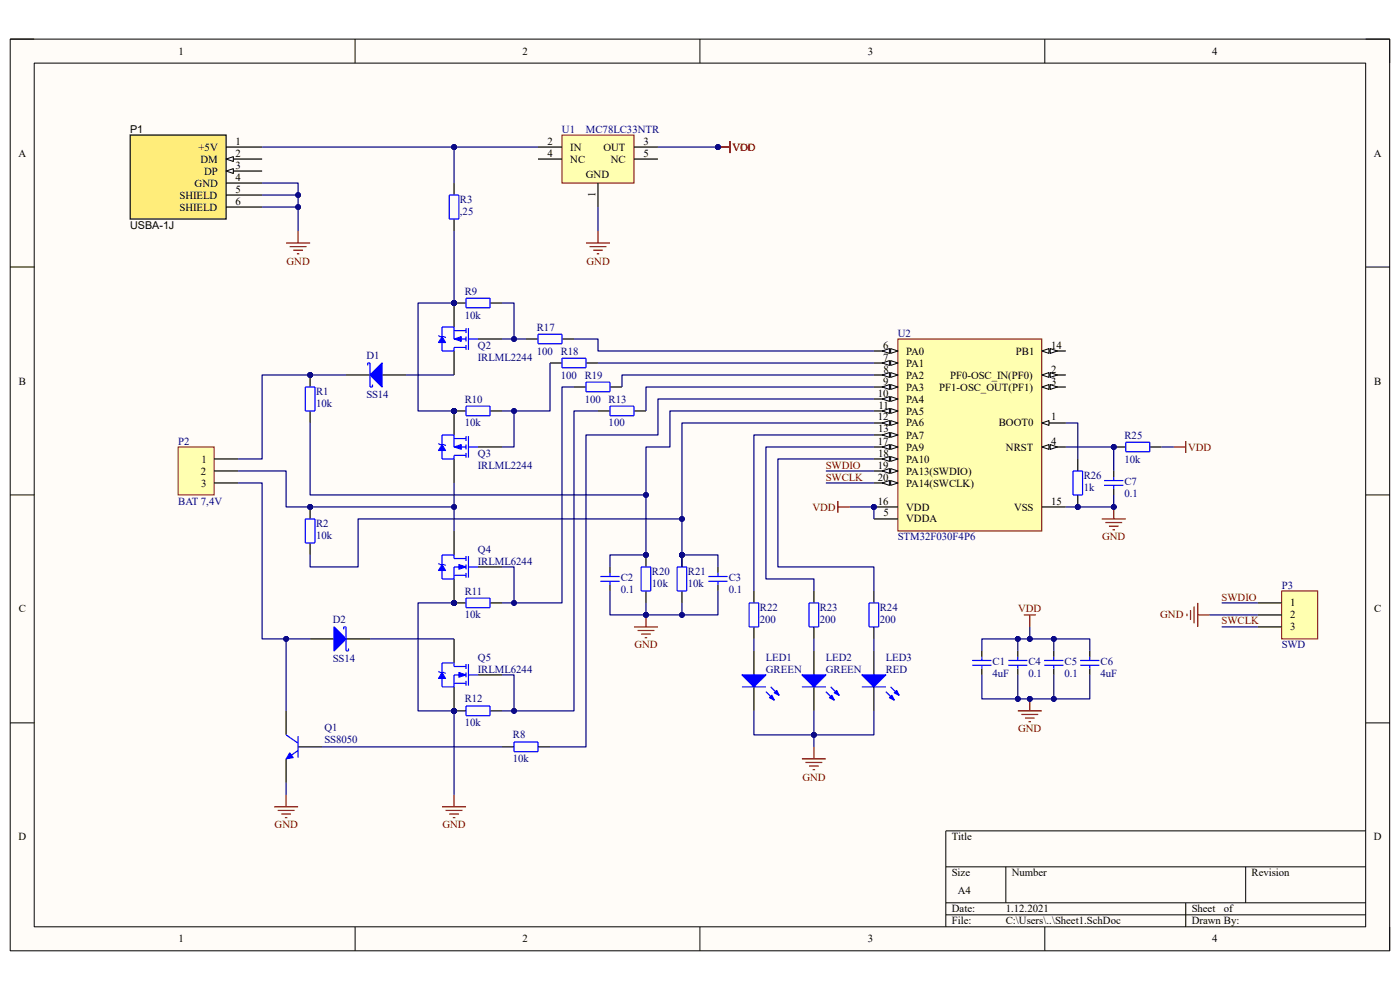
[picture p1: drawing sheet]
<svg xmlns="http://www.w3.org/2000/svg" width="297mm" height="210mm" viewBox="0 0 297 210" stroke-linecap="round" stroke-linejoin="round" font-family="sans-serif">
<path d="M2.2 8.3h292.6v193.4h-292.6z" fill-rule="evenodd" fill="#fffcf8"/>
<path d="M2.2 8.3h292.6v193.4h-292.6z" fill="none" stroke="#000" stroke-width=".21"/>
<path d="M7.3 13.4h282.4v183.2h-282.4z" fill-rule="evenodd" fill="#fffcf8"/>
<g fill="none" stroke="#000" stroke-width=".21">
<path d="M2.2 8.3h5.1M7.3 13.4h282.4v183.2h-282.4zM75.3 8.3v5.1M148.5 8.3v5.1M221.6 8.3v5.1M289.7 8.3h5.1v5.1M2.2 56.6h5.1M289.7 56.6h5.1M2.2 105h5.1M289.7 105h5.1M2.2 153.3h5.1M289.7 153.3h5.1"/>
<path d="M289.7 176.2h-89.1v20.4M75.3 196.6v5.1M148.5 196.6v5.1M200.6 183.9h89.1M200.6 191.5h89.1M200.6 194.1h89.1M213.4 183.9v7.6M221.6 196.6v5.1M251.5 191.5v5.1M264.3 183.9v7.6M294.8 196.6v5.1"/>
</g>
<circle cx="185.4" cy="107.5" r=".51" fill="#000080"/>
<circle cx="185.4" cy="107.5" r=".51" fill="none" stroke="#000080" stroke-width=".21"/>
<path d="M190.5 71.9h30.5v40.7h-30.5z" fill-rule="evenodd" fill="#ffffb0"/>
<path d="M190.5 71.9h30.5v40.7h-30.5z" fill="none" stroke="#800000" stroke-width=".21"/>
<path d="M221 89.7h5.1" fill="none" stroke="#000" stroke-width=".25"/>
<path d="M221 89.7l1.5-.5v1z" fill="#f8fcff"/>
<path d="M221 89.7l1.5-.5v1z" fill="none" stroke="#000" stroke-width=".21"/>
<path d="M221 94.8h5.1" fill="none" stroke="#000" stroke-width=".25"/>
<path d="M221 94.8l1.5-.5v1z" fill="#f8fcff"/>
<path d="M221 94.8l1.5-.5v1z" fill="none" stroke="#000" stroke-width=".21"/>
<path d="M222.8 94.3l1.5 .5-1.5 .5z" fill="#f8fcff"/>
<path d="M222.8 94.3l1.5 .5-1.5 .5z" fill="none" stroke="#000" stroke-width=".21"/>
<path d="M185.4 74.5h5.1" fill="none" stroke="#000" stroke-width=".25"/>
<path d="M188.9 73.9l1.6 .6-1.6 .5z" fill="#f8fcff"/>
<path d="M188.9 73.9l1.6 .6-1.6 .5z" fill="none" stroke="#000" stroke-width=".21"/>
<path d="M187.2 74.5l1.5-.6v1.1z" fill="#f8fcff"/>
<path d="M187.2 74.5l1.5-.6v1.1z" fill="none" stroke="#000" stroke-width=".21"/>
<path d="M185.4 77h5.1" fill="none" stroke="#000" stroke-width=".25"/>
<path d="M188.9 76.5l1.6 .5-1.6 .5z" fill="#f8fcff"/>
<path d="M188.9 76.5l1.6 .5-1.6 .5z" fill="none" stroke="#000" stroke-width=".21"/>
<path d="M187.2 77l1.5-.5v1z" fill="#f8fcff"/>
<path d="M187.2 77l1.5-.5v1z" fill="none" stroke="#000" stroke-width=".21"/>
<path d="M185.4 79.5h5.1" fill="none" stroke="#000" stroke-width=".25"/>
<path d="M188.9 79l1.6 .5-1.6 .6z" fill="#f8fcff"/>
<path d="M188.9 79l1.6 .5-1.6 .6z" fill="none" stroke="#000" stroke-width=".21"/>
<path d="M187.2 79.5l1.5-.5v1.1z" fill="#f8fcff"/>
<path d="M187.2 79.5l1.5-.5v1.1z" fill="none" stroke="#000" stroke-width=".21"/>
<path d="M185.4 82.1h5.1" fill="none" stroke="#000" stroke-width=".25"/>
<path d="M188.9 81.6l1.6 .5-1.6 .5z" fill="#f8fcff"/>
<path d="M188.9 81.6l1.6 .5-1.6 .5z" fill="none" stroke="#000" stroke-width=".21"/>
<path d="M187.2 82.1l1.5-.5v1z" fill="#f8fcff"/>
<path d="M187.2 82.1l1.5-.5v1z" fill="none" stroke="#000" stroke-width=".21"/>
<path d="M185.4 84.6h5.1" fill="none" stroke="#000" stroke-width=".25"/>
<path d="M188.9 84.1l1.6 .5-1.6 .5z" fill="#f8fcff"/>
<path d="M188.9 84.1l1.6 .5-1.6 .5z" fill="none" stroke="#000" stroke-width=".21"/>
<path d="M187.2 84.6l1.5-.5v1z" fill="#f8fcff"/>
<path d="M187.2 84.6l1.5-.5v1z" fill="none" stroke="#000" stroke-width=".21"/>
<path d="M185.4 87.2h5.1" fill="none" stroke="#000" stroke-width=".25"/>
<path d="M188.9 86.7l1.6 .5-1.6 .5z" fill="#f8fcff"/>
<path d="M188.9 86.7l1.6 .5-1.6 .5z" fill="none" stroke="#000" stroke-width=".21"/>
<path d="M187.2 87.2l1.5-.5v1z" fill="#f8fcff"/>
<path d="M187.2 87.2l1.5-.5v1z" fill="none" stroke="#000" stroke-width=".21"/>
<path d="M185.4 89.7h5.1" fill="none" stroke="#000" stroke-width=".25"/>
<path d="M188.9 89.2l1.6 .5-1.6 .5z" fill="#f8fcff"/>
<path d="M188.9 89.2l1.6 .5-1.6 .5z" fill="none" stroke="#000" stroke-width=".21"/>
<path d="M187.2 89.7l1.5-.5v1z" fill="#f8fcff"/>
<path d="M187.2 89.7l1.5-.5v1z" fill="none" stroke="#000" stroke-width=".21"/>
<path d="M185.4 92.3h5.1" fill="none" stroke="#000" stroke-width=".25"/>
<path d="M188.9 91.8l1.6 .5-1.6 .5z" fill="#f8fcff"/>
<path d="M188.9 91.8l1.6 .5-1.6 .5z" fill="none" stroke="#000" stroke-width=".21"/>
<path d="M187.2 92.3l1.5-.5v1z" fill="#f8fcff"/>
<path d="M187.2 92.3l1.5-.5v1z" fill="none" stroke="#000" stroke-width=".21"/>
<path d="M185.4 94.8h5.1" fill="none" stroke="#000" stroke-width=".25"/>
<path d="M188.9 94.3l1.6 .5-1.6 .5z" fill="#f8fcff"/>
<path d="M188.9 94.3l1.6 .5-1.6 .5z" fill="none" stroke="#000" stroke-width=".21"/>
<path d="M187.2 94.8l1.5-.5v1z" fill="#f8fcff"/>
<path d="M187.2 94.8l1.5-.5v1z" fill="none" stroke="#000" stroke-width=".21"/>
<path d="M185.4 97.4h5.1" fill="none" stroke="#000" stroke-width=".25"/>
<path d="M188.9 96.8l1.6 .6-1.6 .5z" fill="#f8fcff"/>
<path d="M188.9 96.8l1.6 .6-1.6 .5z" fill="none" stroke="#000" stroke-width=".21"/>
<path d="M187.2 97.4l1.5-.6v1.1z" fill="#f8fcff"/>
<path d="M187.2 97.4l1.5-.6v1.1z" fill="none" stroke="#000" stroke-width=".21"/>
<path d="M185.4 99.9h5.1" fill="none" stroke="#000" stroke-width=".25"/>
<path d="M188.9 99.4l1.6 .5-1.6 .5z" fill="#f8fcff"/>
<path d="M188.9 99.4l1.6 .5-1.6 .5z" fill="none" stroke="#000" stroke-width=".21"/>
<path d="M187.2 99.9l1.5-.5v1z" fill="#f8fcff"/>
<path d="M187.2 99.9l1.5-.5v1z" fill="none" stroke="#000" stroke-width=".21"/>
<path d="M185.4 102.4h5.1" fill="none" stroke="#000" stroke-width=".25"/>
<path d="M188.9 101.9l1.6 .5-1.6 .6z" fill="#f8fcff"/>
<path d="M188.9 101.9l1.6 .5-1.6 .6z" fill="none" stroke="#000" stroke-width=".21"/>
<path d="M187.2 102.4l1.5-.5v1.1z" fill="#f8fcff"/>
<path d="M187.2 102.4l1.5-.5v1.1z" fill="none" stroke="#000" stroke-width=".21"/>
<path d="M221 74.5h5.1" fill="none" stroke="#000" stroke-width=".25"/>
<path d="M221 74.5l1.5-.6v1.1z" fill="#f8fcff"/>
<path d="M221 74.5l1.5-.6v1.1z" fill="none" stroke="#000" stroke-width=".21"/>
<path d="M222.8 73.9l1.5 .6-1.5 .5z" fill="#f8fcff"/>
<path d="M222.8 73.9l1.5 .6-1.5 .5z" fill="none" stroke="#000" stroke-width=".21"/>
<path d="M221 79.5h5.1" fill="none" stroke="#000" stroke-width=".25"/>
<path d="M221 79.5l1.5-.5v1.1z" fill="#f8fcff"/>
<path d="M221 79.5l1.5-.5v1.1z" fill="none" stroke="#000" stroke-width=".21"/>
<path d="M222.8 79l1.5 .5-1.5 .6z" fill="#f8fcff"/>
<path d="M222.8 79l1.5 .5-1.5 .6z" fill="none" stroke="#000" stroke-width=".21"/>
<path d="M221 82.1h5.1" fill="none" stroke="#000" stroke-width=".25"/>
<path d="M221 82.1l1.5-.5v1z" fill="#f8fcff"/>
<path d="M221 82.1l1.5-.5v1z" fill="none" stroke="#000" stroke-width=".21"/>
<path d="M222.8 81.6l1.5 .5-1.5 .5z" fill="#f8fcff"/>
<path d="M222.8 81.6l1.5 .5-1.5 .5z" fill="none" stroke="#000" stroke-width=".21"/>
<path d="M185.4 107.5h5.1" fill="none" stroke="#000" stroke-width=".25"/>
<circle cx="185.4" cy="107.5" r=".51" fill="#000080"/>
<circle cx="185.4" cy="107.5" r=".51" fill="none" stroke="#000080" stroke-width=".21"/>
<path d="M185.4 110.1h5.1M221 107.5h5.1" fill="none" stroke="#000" stroke-width=".25"/>
<path d="M27.6 28.6h20.4v17.9h-20.4z" fill-rule="evenodd" fill="#ffed7a"/>
<path d="M27.6 28.6h20.4v17.9h-20.4zM48 31.2h7.6M48 33.7h7.6" fill="none" stroke="#000" stroke-width=".25"/>
<path d="M48 33.7l1.5-.5v1z" fill="#f8fcff"/>
<path d="M48 33.7l1.5-.5v1z" fill="none" stroke="#000" stroke-width=".21"/>
<path d="M48 36.3h7.6" fill="none" stroke="#000" stroke-width=".25"/>
<path d="M48 36.3l1.5-.5v1z" fill="#f8fcff"/>
<path d="M48 36.3l1.5-.5v1z" fill="none" stroke="#000" stroke-width=".21"/>
<path d="M48 38.8h7.6M48 41.4h7.6M48 43.9h7.6" fill="none" stroke="#000" stroke-width=".25"/>
<path d="M119.2 28.6h15.3v10.2h-15.3z" fill-rule="evenodd" fill="#ffffb0"/>
<path d="M119.2 28.6h15.3v10.2h-15.3z" fill="none" stroke="#800000" stroke-width=".21"/>
<path d="M114.1 31.2h5.1M114.1 33.7h5.1M126.9 38.8v5.1M134.5 31.2h5.1M134.5 33.7h5.1" fill="none" stroke="#000" stroke-width=".25"/>
<path d="M60.7 51.6h5.1M61.5 52.3h3.5M62.2 53.1h2.1M63 53.8h.5M63.2 49v2.6M124.3 51.6h5.1M125.1 52.3h3.5M125.8 53.1h2.1M126.6 53.8h.5M126.9 49v2.6" fill="none" stroke="#800000" stroke-width=".25"/>
<circle cx="96.3" cy="127.9" r=".51" fill="#000080"/>
<circle cx="96.3" cy="127.9" r=".51" fill="none" stroke="#000080" stroke-width=".21"/>
<path d="M96.3 112.6v5.1M96.3 122.8v5.1M101.4 120.3h5.1" fill="none" stroke="#000" stroke-width=".25"/>
<circle cx="96.3" cy="127.9" r=".51" fill="#000080"/>
<circle cx="96.3" cy="127.9" r=".51" fill="none" stroke="#000080" stroke-width=".21"/>
<path d="M96.3 118.5h2.6M98.9 118v1M98.9 119.8v1M99.4 118v4.5M96.3 122h2.6M98.9 120.3h-2.6v2.5M98.9 121.5v1M99.4 120.3h2" fill="none" stroke="#00f" stroke-width=".25"/>
<path d="M97.3 119.8l1.6 .5-1.6 .5z" fill="#00f"/>
<path d="M97.3 119.8l1.6 .5-1.6 .5z" fill="none" stroke="#00f" stroke-width=".21"/>
<path d="M96.3 117.7v.8M93.8 122.8h2.5" fill="none" stroke="#00f" stroke-width=".25"/>
<path d="M93.8 119.8l.7 1.2h-1.5z" fill="#00f"/>
<path d="M93.8 119.8l.7 1.2h-1.5z" fill="none" stroke="#00f" stroke-width=".21"/>
<path d="M93 119.5l.3 .3h1l.2 .2M96.3 117.7h-2.5v2.1M93.8 121v1.8" fill="none" stroke="#00f" stroke-width=".25"/>
<circle cx="96.3" cy="64.3" r=".51" fill="#000080"/>
<circle cx="96.3" cy="64.3" r=".51" fill="none" stroke="#000080" stroke-width=".21"/>
<path d="M96.3 64.3v5.1M96.3 74.5v5M101.4 71.9h5.1" fill="none" stroke="#000" stroke-width=".25"/>
<circle cx="96.3" cy="64.3" r=".51" fill="#000080"/>
<circle cx="96.3" cy="64.3" r=".51" fill="none" stroke="#000080" stroke-width=".21"/>
<path d="M96.3 73.7h2.6M96.3 69.4v2.5h2.6M96.3 70.1h2.6M98.9 69.6v1M98.9 71.4v1M98.9 73.2v1M99.4 71.9h2M99.4 69.6v4.6" fill="none" stroke="#00f" stroke-width=".25"/>
<path d="M96.3 71.9l1.5-.5v1z" fill="#00f"/>
<path d="M96.3 71.9l1.5-.5v1z" fill="none" stroke="#00f" stroke-width=".21"/>
<path d="M96.3 73.7v.8h-2.5" fill="none" stroke="#00f" stroke-width=".25"/>
<path d="M93.8 71.4l.7 1.3h-1.5z" fill="#00f"/>
<path d="M93.8 71.4l.7 1.3h-1.5z" fill="none" stroke="#00f" stroke-width=".21"/>
<path d="M93 71.1l.3 .3h1l.2 .3M93.8 72.7v1.8M96.3 69.4h-2.5v2" fill="none" stroke="#00f" stroke-width=".25"/>
<path d="M152.3 31.2h2.6M154.9 29.9v2.6" fill="none" stroke="#800000" stroke-width=".25"/>
<circle cx="152.3" cy="31.2" r=".51" fill="#000080"/>
<circle cx="152.3" cy="31.2" r=".51" fill="none" stroke="#000080" stroke-width=".21"/>
<path d="M152.3 31.2h2.6M154.9 29.9v2.6" fill="none" stroke="#800000" stroke-width=".25"/>
<circle cx="152.3" cy="31.2" r=".51" fill="#000080"/>
<circle cx="152.3" cy="31.2" r=".51" fill="none" stroke="#000080" stroke-width=".21"/>
<path d="M215.9 150.8h5.1M216.7 151.6h3.5M217.4 152.3h2.1M218.2 153.1h.5M218.5 148.3v2.5" fill="none" stroke="#800000" stroke-width=".25"/>
<circle cx="218.5" cy="148.3" r=".51" fill="#000080"/>
<circle cx="218.5" cy="148.3" r=".51" fill="none" stroke="#000080" stroke-width=".21"/>
<path d="M217.2 130.4h2.5M218.5 130.4v2.6" fill="none" stroke="#800000" stroke-width=".25"/>
<path d="M73.4 79.5h5.1M81.1 79.5h5" fill="none" stroke="#000" stroke-width=".25"/>
<path d="M81.1 77v5.1l-2.6-2.6z" fill="#00f"/>
<path d="M78 77.5v-.5h.5v5.1h.5v-.5M81.1 77v5.1l-2.6-2.6z" fill="none" stroke="#00f" stroke-width=".25"/>
<circle cx="96.3" cy="64.3" r=".51" fill="#000080"/>
<circle cx="96.3" cy="64.3" r=".51" fill="none" stroke="#000080" stroke-width=".21"/>
<path d="M96.3 64.3h2.6" fill="none" stroke="#000" stroke-width=".25"/>
<circle cx="96.3" cy="64.3" r=".51" fill="#000080"/>
<circle cx="96.3" cy="64.3" r=".51" fill="none" stroke="#000080" stroke-width=".21"/>
<path d="M104 64.3h2.5M111.6 71.9h2.5M119.2 71.9h2.6" fill="none" stroke="#000" stroke-width=".25"/>
<path d="M98.9 63.3h5.1v2h-5.1zM114.1 70.9h5.1v2h-5.1z" fill="none" stroke="#00f" stroke-width=".25"/>
<circle cx="96.3" cy="87.2" r=".51" fill="#000080"/>
<circle cx="96.3" cy="87.2" r=".51" fill="none" stroke="#000080" stroke-width=".21"/>
<path d="M96.3 87.2v5.1M96.3 97.4v5M101.4 94.8h5.1" fill="none" stroke="#000" stroke-width=".25"/>
<circle cx="96.3" cy="87.2" r=".51" fill="#000080"/>
<circle cx="96.3" cy="87.2" r=".51" fill="none" stroke="#000080" stroke-width=".21"/>
<path d="M96.3 96.6h2.6M96.3 92.3v2.5h2.6M96.3 93h2.6M98.9 92.5v1M98.9 94.3v1M98.9 96.1v1M99.4 94.8h2M99.4 92.5v4.6" fill="none" stroke="#00f" stroke-width=".25"/>
<path d="M96.3 94.8l1.5-.5v1z" fill="#00f"/>
<path d="M96.3 94.8l1.5-.5v1z" fill="none" stroke="#00f" stroke-width=".21"/>
<path d="M96.3 96.6v.8h-2.5" fill="none" stroke="#00f" stroke-width=".25"/>
<path d="M93.8 94.3l.7 1.3h-1.5z" fill="#00f"/>
<path d="M93.8 94.3l.7 1.3h-1.5z" fill="none" stroke="#00f" stroke-width=".21"/>
<path d="M93 94l.3 .3h1l.2 .3M93.8 95.6v1.8M96.3 92.3h-2.5v2" fill="none" stroke="#00f" stroke-width=".25"/>
<circle cx="96.3" cy="87.2" r=".51" fill="#000080"/>
<circle cx="96.3" cy="87.2" r=".51" fill="none" stroke="#000080" stroke-width=".21"/>
<path d="M96.3 87.2h2.6" fill="none" stroke="#000" stroke-width=".25"/>
<circle cx="96.3" cy="87.2" r=".51" fill="#000080"/>
<circle cx="96.3" cy="87.2" r=".51" fill="none" stroke="#000080" stroke-width=".21"/>
<path d="M116.7 77h2.5M124.3 77h2.6M104 87.2h2.5M121.8 82.1h2.5M126.9 87.2h2.5M129.4 82.1h2.5M134.5 87.2h2.5" fill="none" stroke="#000" stroke-width=".25"/>
<path d="M119.2 76h5.1v2h-5.1zM98.9 86.2h5.1v2h-5.1zM124.3 81.1h5.1v2h-5.1zM129.4 86.2h5.1v2h-5.1z" fill="none" stroke="#00f" stroke-width=".25"/>
<circle cx="96.3" cy="127.9" r=".51" fill="#000080"/>
<circle cx="96.3" cy="127.9" r=".51" fill="none" stroke="#000080" stroke-width=".21"/>
<path d="M96.3 127.9h2.6" fill="none" stroke="#000" stroke-width=".25"/>
<circle cx="96.3" cy="127.9" r=".51" fill="#000080"/>
<circle cx="96.3" cy="127.9" r=".51" fill="none" stroke="#000080" stroke-width=".21"/>
<path d="M104 127.9h2.5" fill="none" stroke="#000" stroke-width=".25"/>
<path d="M98.9 126.9h5.1v2h-5.1z" fill="none" stroke="#00f" stroke-width=".25"/>
<circle cx="96.3" cy="150.8" r=".51" fill="#000080"/>
<circle cx="96.3" cy="150.8" r=".51" fill="none" stroke="#000080" stroke-width=".21"/>
<path d="M96.3 135.5v5.1M96.3 145.7v5.1M101.4 143.2h5.1" fill="none" stroke="#000" stroke-width=".25"/>
<circle cx="96.3" cy="150.8" r=".51" fill="#000080"/>
<circle cx="96.3" cy="150.8" r=".51" fill="none" stroke="#000080" stroke-width=".21"/>
<path d="M96.3 141.4h2.6M96.3 144.9h2.6M98.9 143.2h-2.6v2.5M98.9 140.9v1M98.9 142.6v1.1M98.9 144.4v1M99.4 143.2h2M99.4 140.9v4.5" fill="none" stroke="#00f" stroke-width=".25"/>
<path d="M97.3 142.6l1.6 .6-1.6 .5z" fill="#00f"/>
<path d="M97.3 142.6l1.6 .6-1.6 .5z" fill="none" stroke="#00f" stroke-width=".21"/>
<path d="M93.8 145.7h2.5M96.3 140.6v.8" fill="none" stroke="#00f" stroke-width=".25"/>
<path d="M93.8 142.6l.7 1.3h-1.5z" fill="#00f"/>
<path d="M93.8 142.6l.7 1.3h-1.5z" fill="none" stroke="#00f" stroke-width=".21"/>
<path d="M93 142.4l.3 .2h1l.2 .3M93.8 143.9v1.8M96.3 140.6h-2.5v2" fill="none" stroke="#00f" stroke-width=".25"/>
<circle cx="96.3" cy="150.8" r=".51" fill="#000080"/>
<circle cx="96.3" cy="150.8" r=".51" fill="none" stroke="#000080" stroke-width=".21"/>
<path d="M96.3 150.8h2.6" fill="none" stroke="#000" stroke-width=".25"/>
<circle cx="96.3" cy="150.8" r=".51" fill="#000080"/>
<circle cx="96.3" cy="150.8" r=".51" fill="none" stroke="#000080" stroke-width=".21"/>
<path d="M104 150.8h2.5" fill="none" stroke="#000" stroke-width=".25"/>
<path d="M98.9 149.8h5.1v2h-5.1z" fill="none" stroke="#00f" stroke-width=".25"/>
<path d="M177.7 106.3v2.5M177.7 107.5h2.6M233.7 110.1h5.1M234.5 110.8h3.6M235.3 111.6h2M236 112.4h.5M236.3 107.5v2.6M93.8 171.1h5.1M94.5 171.9h3.6M95.3 172.7h2M96.1 173.4h.5M96.3 168.6v2.5" fill="none" stroke="#800000" stroke-width=".25"/>
<circle cx="236.3" cy="107.5" r=".51" fill="#000080"/>
<circle cx="236.3" cy="107.5" r=".51" fill="none" stroke="#000080" stroke-width=".21"/>
<path d="M37.8 94.8h7.6v10.2h-7.6z" fill-rule="evenodd" fill="#ffffb0"/>
<path d="M37.8 94.8h7.6v10.2h-7.6z" fill="none" stroke="#800000" stroke-width=".21"/>
<path d="M45.4 97.4h5.1M45.4 99.9h5.1M45.4 102.4h5.1M65.8 135.5h5.1M73.4 135.5h5.1" fill="none" stroke="#000" stroke-width=".25"/>
<path d="M70.9 133l2.5 2.5-2.5 2.6z" fill="#00f"/>
<path d="M95.3 41.4h2v5.1h-2zM70.9 133l2.5 2.5-2.5 2.6zM72.9 133.5v-.5h.5v5.1h.5v-.5M208.3 139.3v.8M206.2 140.1h4.1M206.2 141.1h4.1M208.3 141.1v.8" fill="none" stroke="#00f" stroke-width=".25"/>
<path d="M96.3 38.8v2.6M96.3 46.5v2.5M208.3 138.1v1.2M208.3 141.9v1.3" fill="none" stroke="#000" stroke-width=".25"/>
<circle cx="65.8" cy="79.5" r=".51" fill="#000080"/>
<circle cx="65.8" cy="79.5" r=".51" fill="none" stroke="#000080" stroke-width=".21"/>
<path d="M65.8 79.5v2.6M65.8 87.2v2.5" fill="none" stroke="#000" stroke-width=".25"/>
<circle cx="65.8" cy="79.5" r=".51" fill="#000080"/>
<circle cx="65.8" cy="79.5" r=".51" fill="none" stroke="#000080" stroke-width=".21"/>
<path d="M64.8 82.1h2v5.1h-2z" fill="none" stroke="#00f" stroke-width=".25"/>
<circle cx="65.8" cy="107.5" r=".51" fill="#000080"/>
<circle cx="65.8" cy="107.5" r=".51" fill="none" stroke="#000080" stroke-width=".21"/>
<path d="M65.8 107.5v2.6M65.8 115.2v2.5" fill="none" stroke="#000" stroke-width=".25"/>
<circle cx="65.8" cy="107.5" r=".51" fill="#000080"/>
<circle cx="65.8" cy="107.5" r=".51" fill="none" stroke="#000080" stroke-width=".21"/>
<path d="M64.8 110.1h2v5.1h-2z" fill="none" stroke="#00f" stroke-width=".25"/>
<circle cx="137" cy="117.7" r=".51" fill="#000080"/>
<circle cx="137" cy="117.7" r=".51" fill="none" stroke="#000080" stroke-width=".21"/>
<path d="M137 117.7v2.6M137 125.3v2.6" fill="none" stroke="#000" stroke-width=".25"/>
<circle cx="137" cy="117.7" r=".51" fill="#000080"/>
<circle cx="137" cy="117.7" r=".51" fill="none" stroke="#000080" stroke-width=".21"/>
<path d="M136 120.3h2.1v5h-2.1z" fill="none" stroke="#00f" stroke-width=".25"/>
<circle cx="144.7" cy="117.7" r=".51" fill="#000080"/>
<circle cx="144.7" cy="117.7" r=".51" fill="none" stroke="#000080" stroke-width=".21"/>
<path d="M144.7 117.7v2.6M144.7 125.3v2.6" fill="none" stroke="#000" stroke-width=".25"/>
<circle cx="144.7" cy="117.7" r=".51" fill="#000080"/>
<circle cx="144.7" cy="117.7" r=".51" fill="none" stroke="#000080" stroke-width=".21"/>
<path d="M143.7 120.3h2v5h-2z" fill="none" stroke="#00f" stroke-width=".25"/>
<path d="M134.5 133h5.1M135.3 133.7h3.5M136 134.5h2.1M136.8 135.3h.5M137 130.4v2.6" fill="none" stroke="#800000" stroke-width=".25"/>
<circle cx="137" cy="130.4" r=".51" fill="#000080"/>
<circle cx="137" cy="130.4" r=".51" fill="none" stroke="#000080" stroke-width=".21"/>
<path d="M129.4 120.3v1.2M129.4 124.1v1.2M152.3 120.3v1.2M152.3 124.1v1.2M215.9 138.1v1.2M223.6 138.1v1.2M231.2 138.1v1.2M215.9 141.9v1.3M223.6 141.9v1.3M231.2 141.9v1.3" fill="none" stroke="#000" stroke-width=".25"/>
<g fill="none" stroke="#00f" stroke-width=".25">
<path d="M127.4 122.3h4M127.4 123.3h4M129.4 121.5v.8M129.4 123.3v.8M150.3 122.3h4M150.3 123.3h4M152.3 121.5v.8M152.3 123.3v.8M215.9 139.3v.8M223.6 139.3v.8M231.2 139.3v.8M213.9 140.1h4.1"/>
<path d="M213.9 141.1h4.1M215.9 141.1v.8M221.5 140.1h4.1M221.5 141.1h4.1M223.6 141.1v.8M229.2 140.1h4M229.2 141.1h4M231.2 141.1v.8"/>
</g>
<path d="M271.9 125.3h7.6v10.2h-7.6z" fill-rule="evenodd" fill="#ffffb0"/>
<path d="M271.9 125.3h7.6v10.2h-7.6z" fill="none" stroke="#800000" stroke-width=".21"/>
<path d="M266.8 127.9h5.1M266.8 130.4h5.1M266.8 133h5.1M60.7 150.8v5.1M63.2 158.4h5.1M60.7 161v5.1" fill="none" stroke="#000" stroke-width=".25"/>
<path d="M251.8 130.2v.5M252.6 129.4v2.1M253.3 128.7v3.5M254.1 127.9v5.1M254.1 130.4h2.5" fill="none" stroke="#800000" stroke-width=".25"/>
<path d="M60.7 155.9l2.5 1.8M63.2 159.2l-2.5 1.8M63.2 156.1v4.6" fill="none" stroke="#00f" stroke-width=".25"/>
<path d="M61.5 159.7l.7 1-1.5 .3z" fill="#00f"/>
<path d="M61.5 159.7l.7 1-1.5 .3z" fill="none" stroke="#00f" stroke-width=".21"/>
<path d="M58.2 171.1h5M58.9 171.9h3.6M59.7 172.7h2M60.4 173.4h.5M60.7 168.6v2.5" fill="none" stroke="#800000" stroke-width=".25"/>
<path d="M159.9 125.3v2.6M159.9 133v2.5M159.9 138.1v5.1M172.7 125.3v2.6M172.7 133v2.5M185.4 125.3v2.6M185.4 133v2.5M106.5 158.4h2.5M114.1 158.4h2.6M159.9 145.7v5.1" fill="none" stroke="#000" stroke-width=".25"/>
<path d="M158.9 127.9h2.1v5.1h-2.1zM171.6 127.9h2.1v5.1h-2.1zM184.4 127.9h2v5.1h-2zM109 157.4h5.1v2h-5.1z" fill="none" stroke="#00f" stroke-width=".25"/>
<path d="M157.4 143.2h5.1l-2.6 2.5z" fill="#00f"/>
<path d="M157.4 143.2h5.1l-2.6 2.5zM162.5 146.7l1.8 1.8" fill="none" stroke="#00f" stroke-width=".25"/>
<path d="M163.2 148l.6-.5 .5 1z" fill="#00f"/>
<path d="M157.4 145.7h5.1M163.2 148l.6-.5 .5 1zM163.5 145.7l1.8 1.8" fill="none" stroke="#00f" stroke-width=".25"/>
<path d="M164.3 147l.5-.5 .5 1z" fill="#00f"/>
<path d="M164.3 147l.5-.5 .5 1z" fill="none" stroke="#00f" stroke-width=".25"/>
<path d="M172.7 138.1v5.1M172.7 145.7v5.1" fill="none" stroke="#000" stroke-width=".25"/>
<path d="M170.1 143.2h5.1l-2.5 2.5z" fill="#00f"/>
<path d="M170.1 143.2h5.1l-2.5 2.5zM175.2 146.7l1.8 1.8" fill="none" stroke="#00f" stroke-width=".25"/>
<path d="M176 148l.5-.5 .5 1z" fill="#00f"/>
<path d="M170.1 145.7h5.1M176 148l.5-.5 .5 1zM176.2 145.7l1.8 1.8" fill="none" stroke="#00f" stroke-width=".25"/>
<path d="M177 147l.5-.5 .5 1z" fill="#00f"/>
<path d="M177 147l.5-.5 .5 1z" fill="none" stroke="#00f" stroke-width=".25"/>
<path d="M185.4 138.1v5.1M185.4 145.7v5.1" fill="none" stroke="#000" stroke-width=".25"/>
<path d="M182.8 143.2h5.1l-2.5 2.5z" fill="#00f"/>
<path d="M182.8 143.2h5.1l-2.5 2.5zM187.9 146.7l1.8 1.8" fill="none" stroke="#00f" stroke-width=".25"/>
<path d="M188.7 148l.5-.5 .5 1z" fill="#00f"/>
<path d="M182.8 145.7h5.1M188.7 148l.5-.5 .5 1zM188.9 145.7l1.8 1.8" fill="none" stroke="#00f" stroke-width=".25"/>
<path d="M190.2 146.5l.5 1-1-.5z" fill="#00f"/>
<path d="M190.2 146.5l.5 1-1-.5z" fill="none" stroke="#00f" stroke-width=".25"/>
<path d="M172.7 158.4v2.6M170.1 161h5.1M170.9 161.7h3.5M171.6 162.5h2.1M172.4 163.3h.5" fill="none" stroke="#800000" stroke-width=".25"/>
<path d="M55.6 41.4h7.6" fill="none" stroke="#000080" stroke-width=".25"/>
<circle cx="63.2" cy="41.4" r=".51" fill="#000080"/>
<circle cx="63.2" cy="41.4" r=".51" fill="none" stroke="#000080" stroke-width=".21"/>
<path d="M55.6 43.9h7.6" fill="none" stroke="#000080" stroke-width=".25"/>
<circle cx="63.2" cy="43.9" r=".51" fill="#000080"/>
<circle cx="63.2" cy="43.9" r=".51" fill="none" stroke="#000080" stroke-width=".21"/>
<path d="M126.9 43.9v5.1M106.5 64.3h2.5v7.6h-2.5" fill="none" stroke="#000080" stroke-width=".25"/>
<circle cx="109" cy="71.9" r=".51" fill="#000080"/>
<circle cx="109" cy="71.9" r=".51" fill="none" stroke="#000080" stroke-width=".21"/>
<path d="M109 71.9h2.6" fill="none" stroke="#000080" stroke-width=".25"/>
<circle cx="109" cy="71.9" r=".51" fill="#000080"/>
<circle cx="109" cy="71.9" r=".51" fill="none" stroke="#000080" stroke-width=".21"/>
<path d="M106.5 87.2h2.5v7.6h-2.5" fill="none" stroke="#000080" stroke-width=".25"/>
<circle cx="109" cy="87.2" r=".51" fill="#000080"/>
<circle cx="109" cy="87.2" r=".51" fill="none" stroke="#000080" stroke-width=".21"/>
<path d="M96.3 64.3h-7.6v22.9h7.6" fill="none" stroke="#000080" stroke-width=".25"/>
<circle cx="96.3" cy="64.3" r=".51" fill="#000080"/>
<circle cx="96.3" cy="64.3" r=".51" fill="none" stroke="#000080" stroke-width=".21"/>
<circle cx="96.3" cy="87.2" r=".51" fill="#000080"/>
<circle cx="96.3" cy="87.2" r=".51" fill="none" stroke="#000080" stroke-width=".21"/>
<path d="M116.7 77v10.2h-7.7M126.9 77h58.5" fill="none" stroke="#000080" stroke-width=".25"/>
<circle cx="109" cy="87.2" r=".51" fill="#000080"/>
<circle cx="109" cy="87.2" r=".51" fill="none" stroke="#000080" stroke-width=".21"/>
<path d="M106.5 120.3h2.5v7.6h-2.5" fill="none" stroke="#000080" stroke-width=".25"/>
<circle cx="109" cy="127.9" r=".51" fill="#000080"/>
<circle cx="109" cy="127.9" r=".51" fill="none" stroke="#000080" stroke-width=".21"/>
<path d="M96.3 150.8v17.8" fill="none" stroke="#000080" stroke-width=".25"/>
<circle cx="96.3" cy="150.8" r=".51" fill="#000080"/>
<circle cx="96.3" cy="150.8" r=".51" fill="none" stroke="#000080" stroke-width=".21"/>
<path d="M96.3 127.9h-7.6v22.9h7.6" fill="none" stroke="#000080" stroke-width=".25"/>
<circle cx="96.3" cy="127.9" r=".51" fill="#000080"/>
<circle cx="96.3" cy="127.9" r=".51" fill="none" stroke="#000080" stroke-width=".21"/>
<circle cx="96.3" cy="150.8" r=".51" fill="#000080"/>
<circle cx="96.3" cy="150.8" r=".51" fill="none" stroke="#000080" stroke-width=".21"/>
<path d="M121.8 82.1h-2.6v45.8h-10.2" fill="none" stroke="#000080" stroke-width=".25"/>
<circle cx="109" cy="127.9" r=".51" fill="#000080"/>
<circle cx="109" cy="127.9" r=".51" fill="none" stroke="#000080" stroke-width=".21"/>
<path d="M106.5 143.2h2.5v7.6" fill="none" stroke="#000080" stroke-width=".25"/>
<circle cx="109" cy="150.8" r=".51" fill="#000080"/>
<circle cx="109" cy="150.8" r=".51" fill="none" stroke="#000080" stroke-width=".21"/>
<path d="M86.1 79.5h10.2M185.4 79.5h-53.4v2.6M185.4 82.1h-48.4v5.1M180.3 107.5h5.1v2.6" fill="none" stroke="#000080" stroke-width=".25"/>
<circle cx="185.4" cy="107.5" r=".51" fill="#000080"/>
<circle cx="185.4" cy="107.5" r=".51" fill="none" stroke="#000080" stroke-width=".21"/>
<path d="M73.4 79.5h-17.8v17.9h-5.1" fill="none" stroke="#000080" stroke-width=".25"/>
<circle cx="65.8" cy="79.5" r=".51" fill="#000080"/>
<circle cx="65.8" cy="79.5" r=".51" fill="none" stroke="#000080" stroke-width=".21"/>
<path d="M55.6 31.2h40.7M78.5 135.5h17.8" fill="none" stroke="#000080" stroke-width=".25"/>
<circle cx="96.3" cy="31.2" r=".51" fill="#000080"/>
<circle cx="96.3" cy="31.2" r=".51" fill="none" stroke="#000080" stroke-width=".21"/>
<path d="M96.3 31.2h17.8" fill="none" stroke="#000080" stroke-width=".25"/>
<circle cx="96.3" cy="31.2" r=".51" fill="#000080"/>
<circle cx="96.3" cy="31.2" r=".51" fill="none" stroke="#000080" stroke-width=".21"/>
<path d="M50.5 99.9h10.2v7.6h35.6" fill="none" stroke="#000080" stroke-width=".25"/>
<circle cx="65.8" cy="107.5" r=".51" fill="#000080"/>
<circle cx="65.8" cy="107.5" r=".51" fill="none" stroke="#000080" stroke-width=".21"/>
<circle cx="96.3" cy="107.5" r=".51" fill="#000080"/>
<circle cx="96.3" cy="107.5" r=".51" fill="none" stroke="#000080" stroke-width=".21"/>
<path d="M185.4 87.2h-43.3v7.6h-5.1v10.2h-71.2v-15.3" fill="none" stroke="#000080" stroke-width=".25"/>
<circle cx="137" cy="105" r=".51" fill="#000080"/>
<circle cx="137" cy="105" r=".51" fill="none" stroke="#000080" stroke-width=".21"/>
<path d="M185.4 89.7h-40.7v20.4h-68.7v10.2h-10.2v-2.6" fill="none" stroke="#000080" stroke-width=".25"/>
<circle cx="144.7" cy="110.1" r=".51" fill="#000080"/>
<circle cx="144.7" cy="110.1" r=".51" fill="none" stroke="#000080" stroke-width=".21"/>
<path d="M144.7 117.7h7.6v2.6" fill="none" stroke="#000080" stroke-width=".25"/>
<circle cx="144.7" cy="117.7" r=".51" fill="#000080"/>
<circle cx="144.7" cy="117.7" r=".51" fill="none" stroke="#000080" stroke-width=".21"/>
<path d="M144.7 127.9v2.5" fill="none" stroke="#000080" stroke-width=".25"/>
<circle cx="144.7" cy="130.4" r=".51" fill="#000080"/>
<circle cx="144.7" cy="130.4" r=".51" fill="none" stroke="#000080" stroke-width=".21"/>
<path d="M137 127.9v2.5" fill="none" stroke="#000080" stroke-width=".25"/>
<circle cx="137" cy="130.4" r=".51" fill="#000080"/>
<circle cx="137" cy="130.4" r=".51" fill="none" stroke="#000080" stroke-width=".21"/>
<path d="M218.5 133v2.5" fill="none" stroke="#000080" stroke-width=".25"/>
<circle cx="218.5" cy="135.5" r=".51" fill="#000080"/>
<circle cx="218.5" cy="135.5" r=".51" fill="none" stroke="#000080" stroke-width=".21"/>
<path d="M215.9 135.5v2.6" fill="none" stroke="#000080" stroke-width=".25"/>
<circle cx="215.9" cy="135.5" r=".51" fill="#000080"/>
<circle cx="215.9" cy="135.5" r=".51" fill="none" stroke="#000080" stroke-width=".21"/>
<path d="M223.6 135.5v2.6" fill="none" stroke="#000080" stroke-width=".25"/>
<circle cx="223.6" cy="135.5" r=".51" fill="#000080"/>
<circle cx="223.6" cy="135.5" r=".51" fill="none" stroke="#000080" stroke-width=".21"/>
<path d="M215.9 143.2v5.1" fill="none" stroke="#000080" stroke-width=".25"/>
<circle cx="215.9" cy="148.3" r=".51" fill="#000080"/>
<circle cx="215.9" cy="148.3" r=".51" fill="none" stroke="#000080" stroke-width=".21"/>
<path d="M223.6 143.2v5.1" fill="none" stroke="#000080" stroke-width=".25"/>
<circle cx="223.6" cy="148.3" r=".51" fill="#000080"/>
<circle cx="223.6" cy="148.3" r=".51" fill="none" stroke="#000080" stroke-width=".21"/>
<path d="M121.8 71.9h5.1v2.6h58.5M175.2 99.9h10.2M175.2 102.4h10.2M60.7 135.5v15.3M256.6 130.4h10.2M259.2 133h7.6M259.2 127.9h7.6" fill="none" stroke="#000080" stroke-width=".25"/>
<circle cx="60.7" cy="135.5" r=".51" fill="#000080"/>
<circle cx="60.7" cy="135.5" r=".51" fill="none" stroke="#000080" stroke-width=".21"/>
<path d="M185.4 84.6h-45.8v7.7h-15.3v66.1h-7.6M137 105v12.7h-7.6v2.6M68.3 158.4h38.2M60.7 166.1v2.5" fill="none" stroke="#000080" stroke-width=".25"/>
<circle cx="137" cy="105" r=".51" fill="#000080"/>
<circle cx="137" cy="105" r=".51" fill="none" stroke="#000080" stroke-width=".21"/>
<circle cx="137" cy="117.7" r=".51" fill="#000080"/>
<circle cx="137" cy="117.7" r=".51" fill="none" stroke="#000080" stroke-width=".21"/>
<path d="M185.4 92.3h-25.5v33M185.4 94.8h-22.9v28h10.2v2.5M185.4 97.4h-20.4v22.9h20.4v5M172.7 150.8v5.1" fill="none" stroke="#000080" stroke-width=".25"/>
<circle cx="172.7" cy="155.9" r=".51" fill="#000080"/>
<circle cx="172.7" cy="155.9" r=".51" fill="none" stroke="#000080" stroke-width=".21"/>
<path d="M172.7 155.9v2.5" fill="none" stroke="#000080" stroke-width=".25"/>
<circle cx="172.7" cy="155.9" r=".51" fill="#000080"/>
<circle cx="172.7" cy="155.9" r=".51" fill="none" stroke="#000080" stroke-width=".21"/>
<path d="M96.3 49v15.3M159.9 135.5v2.6M172.7 135.5v2.6M185.4 135.5v2.6" fill="none" stroke="#000080" stroke-width=".25"/>
<circle cx="96.3" cy="64.3" r=".51" fill="#000080"/>
<circle cx="96.3" cy="64.3" r=".51" fill="none" stroke="#000080" stroke-width=".21"/>
<path d="M96.3 31.2v7.6" fill="none" stroke="#000080" stroke-width=".25"/>
<circle cx="96.3" cy="31.2" r=".51" fill="#000080"/>
<circle cx="96.3" cy="31.2" r=".51" fill="none" stroke="#000080" stroke-width=".21"/>
<path d="M139.6 31.2h12.7" fill="none" stroke="#000080" stroke-width=".25"/>
<circle cx="152.3" cy="31.2" r=".51" fill="#000080"/>
<circle cx="152.3" cy="31.2" r=".51" fill="none" stroke="#000080" stroke-width=".21"/>
<path d="M50.5 102.4h5.1v33.1h10.2" fill="none" stroke="#000080" stroke-width=".25"/>
<circle cx="60.7" cy="135.5" r=".51" fill="#000080"/>
<circle cx="60.7" cy="135.5" r=".51" fill="none" stroke="#000080" stroke-width=".21"/>
<path d="M55.6 38.8h7.6v10.2" fill="none" stroke="#000080" stroke-width=".25"/>
<circle cx="63.2" cy="41.4" r=".51" fill="#000080"/>
<circle cx="63.2" cy="41.4" r=".51" fill="none" stroke="#000080" stroke-width=".21"/>
<circle cx="63.2" cy="43.9" r=".51" fill="#000080"/>
<circle cx="63.2" cy="43.9" r=".51" fill="none" stroke="#000080" stroke-width=".21"/>
<path d="M126.9 87.2h-5.1v63.6h-15.3" fill="none" stroke="#000080" stroke-width=".25"/>
<circle cx="109" cy="150.8" r=".51" fill="#000080"/>
<circle cx="109" cy="150.8" r=".51" fill="none" stroke="#000080" stroke-width=".21"/>
<path d="M129.4 125.3v5.1h22.9v-5.1" fill="none" stroke="#000080" stroke-width=".25"/>
<circle cx="137" cy="130.4" r=".51" fill="#000080"/>
<circle cx="137" cy="130.4" r=".51" fill="none" stroke="#000080" stroke-width=".21"/>
<circle cx="144.7" cy="130.4" r=".51" fill="#000080"/>
<circle cx="144.7" cy="130.4" r=".51" fill="none" stroke="#000080" stroke-width=".21"/>
<path d="M159.9 150.8v5.1h25.5v-5.1" fill="none" stroke="#000080" stroke-width=".25"/>
<circle cx="172.7" cy="155.9" r=".51" fill="#000080"/>
<circle cx="172.7" cy="155.9" r=".51" fill="none" stroke="#000080" stroke-width=".21"/>
<path d="M208.3 143.2v5.1h22.9v-5.1" fill="none" stroke="#000080" stroke-width=".25"/>
<circle cx="215.9" cy="148.3" r=".51" fill="#000080"/>
<circle cx="215.9" cy="148.3" r=".51" fill="none" stroke="#000080" stroke-width=".21"/>
<circle cx="218.5" cy="148.3" r=".51" fill="#000080"/>
<circle cx="218.5" cy="148.3" r=".51" fill="none" stroke="#000080" stroke-width=".21"/>
<circle cx="223.6" cy="148.3" r=".51" fill="#000080"/>
<circle cx="223.6" cy="148.3" r=".51" fill="none" stroke="#000080" stroke-width=".21"/>
<path d="M208.3 138.1v-2.6h22.9v2.6" fill="none" stroke="#000080" stroke-width=".25"/>
<circle cx="215.9" cy="135.5" r=".51" fill="#000080"/>
<circle cx="215.9" cy="135.5" r=".51" fill="none" stroke="#000080" stroke-width=".21"/>
<circle cx="218.5" cy="135.5" r=".51" fill="#000080"/>
<circle cx="218.5" cy="135.5" r=".51" fill="none" stroke="#000080" stroke-width=".21"/>
<circle cx="223.6" cy="135.5" r=".51" fill="#000080"/>
<circle cx="223.6" cy="135.5" r=".51" fill="none" stroke="#000080" stroke-width=".21"/>
<path d="M96.3 102.4v10.2" fill="none" stroke="#000080" stroke-width=".25"/>
<circle cx="96.3" cy="107.5" r=".51" fill="#000080"/>
<circle cx="96.3" cy="107.5" r=".51" fill="none" stroke="#000080" stroke-width=".21"/>
<path d="M144.7 110.1v10.2" fill="none" stroke="#000080" stroke-width=".25"/>
<circle cx="144.7" cy="110.1" r=".51" fill="#000080"/>
<circle cx="144.7" cy="110.1" r=".51" fill="none" stroke="#000080" stroke-width=".21"/>
<circle cx="144.7" cy="117.7" r=".51" fill="#000080"/>
<circle cx="144.7" cy="117.7" r=".51" fill="none" stroke="#000080" stroke-width=".21"/>
<path d="M236.3 99.9v1.3M236.3 103.7v1.3" fill="none" stroke="#000" stroke-width=".25"/>
<path d="M234.2 101.9h4.1M234.2 103h4.1M236.3 101.2v.7M236.3 103v.7" fill="none" stroke="#00f" stroke-width=".25"/>
<path d="M249 94.8h2.5M251.5 93.5v2.6" fill="none" stroke="#800000" stroke-width=".25"/>
<circle cx="236.3" cy="94.8" r=".51" fill="#000080"/>
<circle cx="236.3" cy="94.8" r=".51" fill="none" stroke="#000080" stroke-width=".21"/>
<path d="M236.3 94.8h2.5M243.9 94.8h2.6" fill="none" stroke="#000" stroke-width=".25"/>
<circle cx="236.3" cy="94.8" r=".51" fill="#000080"/>
<circle cx="236.3" cy="94.8" r=".51" fill="none" stroke="#000080" stroke-width=".21"/>
<path d="M238.8 93.8h5.1v2h-5.1z" fill="none" stroke="#00f" stroke-width=".25"/>
<path d="M226.1 94.8h10.2v5.1" fill="none" stroke="#000080" stroke-width=".25"/>
<circle cx="236.3" cy="94.8" r=".51" fill="#000080"/>
<circle cx="236.3" cy="94.8" r=".51" fill="none" stroke="#000080" stroke-width=".21"/>
<path d="M236.3 105v2.5h-10.2" fill="none" stroke="#000080" stroke-width=".25"/>
<circle cx="228.6" cy="107.5" r=".51" fill="#000080"/>
<circle cx="228.6" cy="107.5" r=".51" fill="none" stroke="#000080" stroke-width=".21"/>
<circle cx="236.3" cy="107.5" r=".51" fill="#000080"/>
<circle cx="236.3" cy="107.5" r=".51" fill="none" stroke="#000080" stroke-width=".21"/>
<path d="M246.5 94.8h2.5" fill="none" stroke="#000080" stroke-width=".25"/>
<circle cx="228.6" cy="107.5" r=".51" fill="#000080"/>
<circle cx="228.6" cy="107.5" r=".51" fill="none" stroke="#000080" stroke-width=".21"/>
<path d="M228.6 97.4v2.5M228.6 105v2.5" fill="none" stroke="#000" stroke-width=".25"/>
<circle cx="228.6" cy="107.5" r=".51" fill="#000080"/>
<circle cx="228.6" cy="107.5" r=".51" fill="none" stroke="#000080" stroke-width=".21"/>
<path d="M227.6 99.9h2.1v5.1h-2.1z" fill="none" stroke="#00f" stroke-width=".25"/>
<path d="M226.1 89.7h2.5v7.7" fill="none" stroke="#000080" stroke-width=".25"/>
<g font-size="2.3">
<text x="37.9" y="11.6">1</text>
<text x="110.8" y="11.6">2</text>
<text x="184.1" y="11.6">3</text>
<text x="257.1" y="11.6">4</text>
<text x="27.6" y="28.2">P1</text>
<text x="3.9" y="33.2">A</text>
<text x="42.1" y="32">+5V</text>
<text x="42.5" y="34.5">DM</text>
<text x="50" y="30.7">1</text>
<text x="50" y="33.2">2</text>
<text x="50" y="35.8">3</text>
<text x="116.1" y="30.7">2</text>
<text x="116.1" y="33.2">4</text>
<text x="121" y="32">IN</text>
<text x="121" y="34.5">NC</text>
<text x="128" y="32">OUT</text>
<text x="129.6" y="34.5">NC</text>
<text x="136.5" y="30.7">3</text>
<text x="136.5" y="33.2">5</text>
<text x="291.4" y="33.2">A</text>
<text x="41.3" y="39.6">GND</text>
<text x="43.3" y="37">DP</text>
<text x="50" y="38.3">4</text>
<text x="50" y="40.9">5</text>
<text x="124.3" y="37.8">GND</text>
<text x="126.4" y="41.7" transform="rotate(-90 126.4 41.7)">1</text>
<text x="38.1" y="42.1">SHIELD</text>
<text x="38.1" y="44.7">SHIELD</text>
<text x="50" y="43.4">6</text>
<text x="27.6" y="48.5">USBA-1J</text>
<text x="187.4" y="74">6</text>
<text x="187.4" y="76.5">7</text>
<text x="192.2" y="75.2">PA0</text>
<text x="192.2" y="77.8">PA1</text>
<text x="215.5" y="75.2">PB1</text>
<text x="223" y="74">14</text>
<text x="4" y="81.6">B</text>
<text x="187.4" y="81.6">9</text>
<text x="187.4" y="79">8</text>
<text x="192.2" y="80.3">PA2</text>
<text x="192.2" y="82.8">PA3</text>
<text x="199.3" y="82.8">PF1-OSC_OUT(PF1)</text>
<text x="201.5" y="80.3">PF0-OSC_IN(PF0)</text>
<text x="223" y="79">2</text>
<text x="223" y="81.6">3</text>
<text x="291.5" y="81.6">B</text>
<text x="186.2" y="84.1">10</text>
<text x="186.2" y="89.2">12</text>
<text x="186.4" y="86.7">11</text>
<text x="192.2" y="85.4">PA4</text>
<text x="192.2" y="87.9">PA5</text>
<text x="223" y="89.2">1</text>
<text x="186.2" y="94.3">17</text>
<text x="186.3" y="91.7">13</text>
<text x="192.2" y="90.5">PA6</text>
<text x="192.2" y="93">PA7</text>
<text x="192.2" y="95.6">PA9</text>
<text x="211.9" y="90.5">BOOT0</text>
<text x="213.4" y="95.6">NRST</text>
<text x="223" y="94.3">4</text>
<text x="42.6" y="100.7">2</text>
<text x="42.8" y="98.1">1</text>
<text x="186.2" y="99.4">19</text>
<text x="186.2" y="101.9">20</text>
<text x="186.3" y="96.9">18</text>
<text x="192.2" y="98.1">PA10</text>
<text x="192.2" y="100.7">PA13(SWDIO)</text>
<text x="42.7" y="103.2">3</text>
<text x="186.2" y="107">16</text>
<text x="192.2" y="103.2">PA14(SWCLK)</text>
<text x="223" y="107">15</text>
<text x="187.4" y="109.6">5</text>
<text x="192.2" y="108.3">VDD</text>
<text x="192.2" y="110.8">VDDA</text>
<text x="215.1" y="108.3">VSS</text>
<text x="4" y="129.9">C</text>
<text x="273.7" y="128.7">1</text>
<text x="273.7" y="131.2">2</text>
<text x="291.5" y="129.9">C</text>
<text x="273.7" y="133.7">3</text>
<text x="3.9" y="178.3">D</text>
<text x="201.9" y="178.3">Title</text>
<text x="291.5" y="178.3">D</text>
<text x="201.9" y="185.9">Size</text>
<text x="214.6" y="185.9">Number</text>
<text x="265.5" y="185.9">Revision</text>
<text x="203.2" y="189.7">A4</text>
<text x="201.9" y="193.5">Date:</text>
<text x="201.9" y="196.1">File:</text>
<text x="213.4" y="193.5">1.12.2021</text>
<text x="213.4" y="196.1">C:\Users\..\Sheet1.SchDoc</text>
<text x="252.8" y="193.5">Sheet</text>
<text x="252.8" y="196.1">Drawn By:</text>
<text x="259.6" y="193.5">of</text>
<text x="37.9" y="199.9">1</text>
<text x="110.8" y="199.9">2</text>
<text x="184.1" y="199.9">3</text>
<text x="257.1" y="199.9">4</text>
</g>
<g font-size="2.3" fill="#000080">
<text x="119.2" y="28.2">U1</text>
<text x="124.3" y="28.2">MC78LC33NTR</text>
<text x="97.6" y="45.7">,25</text>
<text x="97.6" y="43.1">R3</text>
<text x="98.6" y="62.5">R9</text>
<text x="98.6" y="67.6">10k</text>
<text x="113.9" y="70.1">R17</text>
<text x="190.5" y="71.4">U2</text>
<text x="77.7" y="76.2">D1</text>
<text x="101.4" y="74">Q2</text>
<text x="101.4" y="76.5">IRLML2244</text>
<text x="113.9" y="75.2">100</text>
<text x="119" y="75.2">R18</text>
<text x="67.1" y="83.9">R1</text>
<text x="119" y="80.3">100</text>
<text x="124" y="80.3">R19</text>
<text x="67.1" y="86.4">10k</text>
<text x="77.7" y="84.4">SS14</text>
<text x="98.6" y="85.4">R10</text>
<text x="124" y="85.4">100</text>
<text x="129.1" y="85.4">R13</text>
<text x="37.8" y="94.3">P2</text>
<text x="98.6" y="90.5">10k</text>
<text x="129.1" y="90.5">100</text>
<text x="238.5" y="93">R25</text>
<text x="101.4" y="96.9">Q3</text>
<text x="101.4" y="99.4">IRLML2244</text>
<text x="229.9" y="101.7">R26</text>
<text x="238.5" y="98.1">10k</text>
<text x="37.8" y="107">BAT 7,4V</text>
<text x="229.9" y="104.2">1k</text>
<text x="238.5" y="105.5">0.1</text>
<text x="238.5" y="103">C7</text>
<text x="67.1" y="111.8">R2</text>
<text x="67.1" y="114.4">10k</text>
<text x="101.4" y="117.2">Q4</text>
<text x="101.4" y="119.8">IRLML6244</text>
<text x="190.5" y="114.6">STM32F030F4P6</text>
<text x="131.7" y="125.9">0.1</text>
<text x="131.7" y="123.3">C2</text>
<text x="138.3" y="124.6">10k</text>
<text x="138.3" y="122">R20</text>
<text x="145.9" y="124.6">10k</text>
<text x="145.9" y="122">R21</text>
<text x="154.6" y="125.9">0.1</text>
<text x="154.6" y="123.3">C3</text>
<text x="271.9" y="124.8">P3</text>
<text x="98.6" y="131.2">10k</text>
<text x="98.6" y="126.1">R11</text>
<text x="161.2" y="129.7">R22</text>
<text x="173.9" y="129.7">R23</text>
<text x="186.6" y="129.7">R24</text>
<text x="70.6" y="132.2">D2</text>
<text x="161.2" y="132.2">200</text>
<text x="173.9" y="132.2">200</text>
<text x="186.6" y="132.2">200</text>
<text x="271.9" y="137.5">SWD</text>
<text x="70.6" y="140.4">SS14</text>
<text x="101.4" y="140.1">Q5</text>
<text x="101.4" y="142.7">IRLML6244</text>
<text x="162.5" y="140.1">LED1</text>
<text x="162.5" y="142.7">GREEN</text>
<text x="175.2" y="140.1">LED2</text>
<text x="175.2" y="142.7">GREEN</text>
<text x="187.9" y="140.1">LED3</text>
<text x="187.9" y="142.7">RED</text>
<text x="210.6" y="143.7">4uF</text>
<text x="210.6" y="141.1">C1</text>
<text x="218.2" y="143.7">0.1</text>
<text x="218.2" y="141.1">C4</text>
<text x="225.8" y="143.7">0.1</text>
<text x="225.8" y="141.1">C5</text>
<text x="233.5" y="143.7">4uF</text>
<text x="233.5" y="141.1">C6</text>
<text x="98.6" y="149">R12</text>
<text x="68.8" y="155.1">Q1</text>
<text x="98.6" y="154.1">10k</text>
<text x="68.8" y="157.6">SS8050</text>
<text x="108.8" y="161.7">10k</text>
<text x="108.8" y="156.6">R8</text>
</g>
<g font-size="2.3" fill="#800000">
<text x="155.4" y="32">VCC</text>
<text x="157" y="32">DD</text>
<text x="60.8" y="56.1">GND</text>
<text x="124.4" y="56.1">GND</text>
<text x="252" y="95.6">VDD</text>
<text x="175.2" y="99.4">SWDIO</text>
<text x="175.2" y="101.9">SWCLK</text>
<text x="172.3" y="108.3">VDD</text>
<text x="233.8" y="114.6">GND</text>
<text x="216" y="129.9">VDD</text>
<text x="246.1" y="131.2">GND</text>
<text x="259.2" y="127.4">SWDIO</text>
<text x="134.6" y="137.5">GND</text>
<text x="259.2" y="132.5">SWCLK</text>
<text x="216" y="155.4">GND</text>
<text x="170.2" y="165.6">GND</text>
<text x="58.2" y="175.7">GND</text>
<text x="93.9" y="175.7">GND</text>
</g>
</svg>
